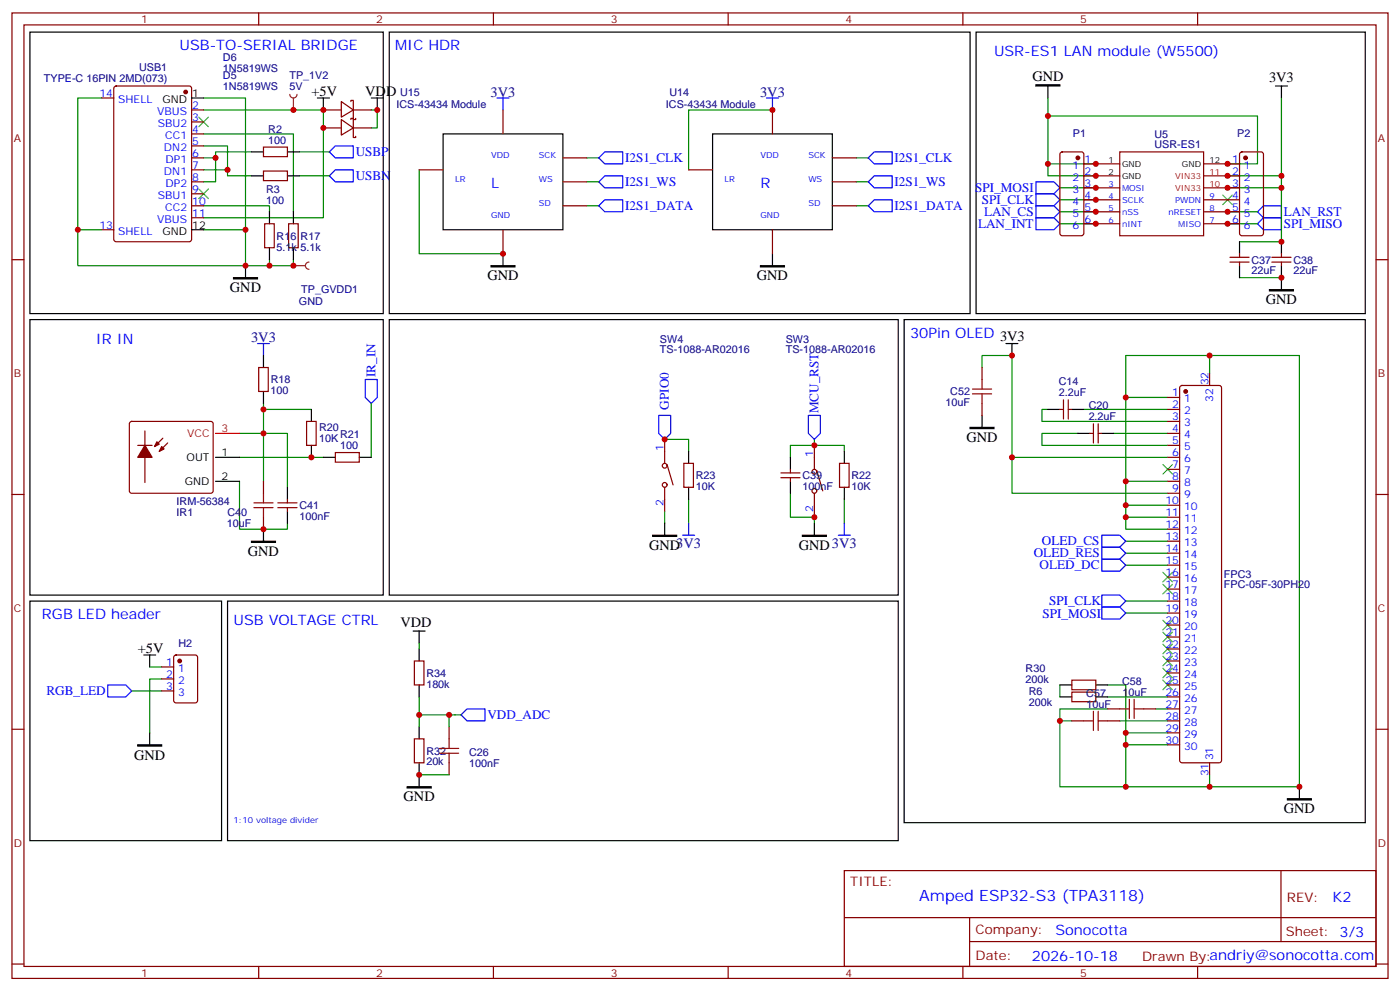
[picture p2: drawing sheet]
<svg xmlns="http://www.w3.org/2000/svg" width="412mm" height="292mm" viewBox="0 0 412 292" stroke-linecap="round" stroke-linejoin="round" font-family="sans-serif">
<g fill="none" stroke="#870000" stroke-width=".35">
<path d="M3.5 3.8h405.4v284.3h-405.4zM7.1 7.3h398.2v277.3h-398.2zM76.2 3.8v3.5M145.3 3.8v3.5M214.5 3.8v3.5M283.6 3.8v3.5M352.8 3.8v3.5M3.5 76.5h3.6M78 65.9h2.8v7.1h-2.8zM85 65.9h2.8v7.1h-2.8zM405.3 76.5h3.6M3.5 145.6h3.6"/>
<path d="M405.3 145.6h3.6M3.5 214.8h3.6M405.3 214.8h3.6M248.7 256.4h156.6v28.2h-156.6zM377.3 256.4v20.9M248.7 270.2h156.5M285.6 277.3h119.6M285.6 270.2v14.2M3.5 283.9h3.6M76.2 284.6v3.5M145.3 284.6v3.5M214.5 284.6v3.5"/>
<path d="M283.6 284.6v3.5M352.8 284.6v3.5M405.3 283.9h3.6"/>
</g>
<g fill="none" stroke="#008700" stroke-width=".35">
<path d="M30 28.9h-7.1v38.8h7.1M60 28.9h12.3v38.8M60 32.4h35.2v31.7h-35.2M60 39.4h26.4v23M109.4 32.4h1.7v5.3h-1.7M227.5 32.4h-24.7v17.6M308.7 28.9v19.4h14.1M308.7 34.1h61.7v14.2h-8.8M377.5 28.9v22.9h-15.9M60 43h7v8.8h7.1M60 46.5h3.5M60 50h7"/>
<path d="M74.1 44.7h-10.6v8.9h-3.5M88.2 44.7h8.8M88.2 51.8h8.8M123.5 50v24.7h24.7M172.9 46.5h3.5M172.9 53.6h3.5M252.2 46.5h3.6M252.2 53.6h3.6M308.7 48.3v3.5h14.1M312.2 55.3h10.6M312.2 58.8h10.6M377.5 51.8v3.5h-15.9"/>
<path d="M377.5 55.3v15.9h-12.4M22.9 67.7v10.5h49.4v-10.5h-12.3M60 60.6h19.4v1.8M79.4 76.5v1.7h-7.1M86.4 76.5v1.7h-7M172.9 60.6h3.5M252.2 60.6h3.6M312.2 62.4h10.6M312.2 65.9h10.6M361.6 62.4h8.8M361.6 65.9h8.8M365.1 81.8h12.4"/>
<path d="M77.6 118.8v22.9M109.4 118.8v15.9M289.3 108.2v-3.5h8.8v30h45.9M331.6 117.1v24.6h12.4M356.3 104.7h26.5v127h-26.5v-3.5M356.3 110v-5.3h-24.7v12.4h12.4M70.6 127.6h14.1v15.9M70.6 134.7h24.6M77.6 120.6h14.1M195.8 129.4h7v3.5M239.9 131.2h-7.1v3.5M239.9 131.2h8.8v1.7"/>
<path d="M239.9 129.4v1.8M298.1 134.7v10.6h45.9M308.7 120.6h-1.8v3.5h37.1M317.5 127.6h-10.6v3.6h37.1M319.3 120.6h24.7M328.1 127.6h15.9M70.6 141.7v14.2h14.1v-1.8M195.8 150.6v3.5M202.8 147v7.1M232.8 145.3v7h7.1v1.8M248.7 147v7.1M331.6 141.7v7.1h12.4"/>
<path d="M331.6 148.8v3.5h12.4M331.6 152.3v3.6h12.4M331.6 159.4h12.4M331.6 162.9h12.4M331.6 166.4h12.4M331.6 177h12.4M44.1 196.4h3.5M47.6 200h-3.5v15.8M331.6 180.6h12.4M38.8 203.5h8.8M312.2 201.7v3.5M315.7 212.3h-3.5v19.4h19.4"/>
<path d="M326.3 208.8h-14.1v3.5M326.3 201.7h5.3v14.1M326.3 205.2h17.7M329.8 212.3h14.2M340.4 208.8h3.6M344 219.4h-12.4v12.3h24.7M344 215.8h-12.4v3.6"/>
</g>
<path d="M305.2 25h7v.3h-7zM144.6 78.2h7.1v.4h-7.1zM224 78.2h7.1v.4h-7.1zM68.8 81.8h7v.3h-7zM373.9 85.3h7.1v.4h-7.1zM285.8 125.9h7v.3h-7zM74.1 159.4h7v.3h-7zM192.3 157.6h7v.4h-7zM236.4 157.6h7v.4h-7zM40.6 219.4h7v.3h-7zM379.2 235.2h7.1v.4h-7.1z" fill="#000" stroke="#000" stroke-width=".35"/>
<g fill="none" stroke="#000" stroke-width=".35">
<path d="M8.8 9.5h104.1v82.9h-104.1zM114.7 9.5h171.1v82.9h-171.1zM287.5 9.5h114.7v82.9h-114.7zM93.5 28.9h3.5M95.2 28.9v3.5M109.4 28.9h3.5M111.1 28.9v3.5M308.7 25.3v3.6M375.7 25.3h3.5M377.5 25.3v3.6M72.3 78.2v3.6M79.4 62.4v3.5"/>
<path d="M79.4 73v3.5M86.4 62.4v3.5M86.4 73v3.5M148.2 74.7v3.5M227.5 74.7v3.5M8.8 94.1h104.1v81.2h-104.1zM114.7 94.1h149.9v81.2h-149.9zM266.3 94.1h135.9v148.2h-135.9zM377.5 81.8v3.5M296.3 101.2h3.6M298.1 101.2v3.5M289.3 122.3v3.6"/>
<path d="M77.6 155.9v3.5M195.8 154.1v3.5M239.9 154.1v3.5M8.8 177h56.5v70.6h-56.5zM42.3 192.9h3.6M44.1 192.9v3.5M44.1 215.8v3.6M382.8 231.7v3.5"/>
</g>
<g fill="none" stroke="#00f" stroke-width=".35">
<path d="M146.4 28.9h3.5M148.2 28.9v3.5M225.8 28.9h3.5M227.5 28.9v3.5M97 44.7l1.8-1.7h5.3v3.5h-5.3zM97 51.8l1.8-1.8h5.3v3.6h-5.3zM176.4 46.5l1.8-1.8h5.2v3.6h-5.2zM176.4 53.6l1.8-1.8h5.2v3.5h-5.2zM255.8 46.5l1.7-1.8h5.3v3.6h-5.3zM255.8 53.6l1.7-1.8h5.3v3.5h-5.3zM305.2 53.6h5.2l1.8 1.7-1.8 1.8h-5.2zM305.2 57.1h5.2l1.8 1.7-1.8 1.8h-5.2z"/>
<path d="M176.4 60.6l1.8-1.8h5.2v3.6h-5.2zM255.8 60.6l1.7-1.8h5.3v3.6h-5.3zM305.2 60.6h5.2l1.8 1.8-1.8 1.7h-5.2zM305.2 64.1h5.2l1.8 1.8-1.8 1.8h-5.2zM370.4 65.9l1.8-1.8h5.3v3.6h-5.3zM370.4 62.4l1.8-1.8h5.3v3.5h-5.3zM75.8 101.2h3.6M77.6 101.2v3.5M107.6 111.8h3.5v5.3l-1.7 1.7-1.8-1.7zM194 122.3h3.6v5.3l-1.8 1.8-1.8-1.8zM238.1 122.3h3.6v5.3l-1.8 1.8-1.8-1.8zM201.1 157.6h3.5"/>
<path d="M202.8 154.1v3.5M246.9 157.6h3.6M248.7 154.1v3.5M324.6 157.6h5.2l1.8 1.8-1.8 1.7h-5.2zM324.6 161.1h5.2l1.8 1.8-1.8 1.8h-5.2zM324.6 164.7h5.2l1.8 1.7-1.8 1.8h-5.2zM324.6 175.3h5.2l1.8 1.7-1.8 1.8h-5.2zM324.6 178.8h5.2l1.8 1.8-1.8 1.7h-5.2zM31.7 201.7h5.3l1.8 1.8-1.8 1.7h-5.3z"/>
</g>
<g fill="none" stroke="#3c3" stroke-width=".35">
<path d="M58.6 34.5l2.8 2.8M61.4 34.5l-2.8 2.8M58.6 55.7l2.8 2.8M61.4 55.7l-2.8 2.8M360.2 57.4l2.8 2.9M363 57.4l-2.8 2.9M342.5 136.8l2.9 2.8M345.4 136.8l-2.9 2.8M342.5 168.6l2.9 2.8M342.5 172.1l2.9 2.8M345.4 168.6l-2.9 2.8M345.4 172.1l-2.9 2.8"/>
<path d="M342.5 182.7l2.9 2.8M342.5 186.2l2.9 2.8M342.5 196.8l2.9 2.8M342.5 193.3l2.9 2.8M342.5 189.7l2.9 2.8M345.4 182.7l-2.9 2.8M345.4 186.2l-2.9 2.8M345.4 196.8l-2.9 2.8M345.4 193.3l-2.9 2.8M345.4 189.7l-2.9 2.8M342.5 200.3l2.9 2.8M345.4 200.3l-2.9 2.8"/>
</g>
<path d="M38.3 124.3l.5-.2h23.3l.5 .2 .2 .5v19.8l-.2 .5-.5 .2h-23.3l-.5-.3-.2-.4v-19.8z" fill="#fff" stroke="#870000" stroke-width=".35"/>
<g fill="none" stroke="#000" stroke-width=".35">
<path d="M56.4 28.9h3.6M56.4 67.7h3.6M365.1 71.2v3.5M365.1 78.2v3.6M377.5 71.2v3.5M377.5 78.2v3.6M77.6 104.7v3.5M77.6 115.3v3.5M63.5 134.7h7.1M91.7 120.6v3.5M91.7 131.2v3.5M95.2 134.7h3.6"/>
<path d="M105.8 134.7h3.6M63.5 141.7h7.1M84.7 143.5v3.5M84.7 150.6v3.5"/>
</g>
<path d="M63.5 127.6h7.1" fill="none" stroke="#f00" stroke-width=".35"/>
<g fill="#870000" stroke="#870000" stroke-width=".35">
<path d="M42.7 131.2l2.1 3.5h-4.2z"/>
<path d="M47.6 131.5l.7 .7-1.4 .7z"/>
<path d="M46.2 130.1l.7 .7-1.4 .7z"/>
<circle cx="54.7" cy="27.1" r=".53"/>
</g>
<g fill="none" stroke="#870000" stroke-width=".35">
<path d="M30 28.9h3.5M33.7 25.5l.5-.2h21.5l.7 .5v44.7l-.4 .6-21.8 .1-.6-.5-.1-44.7zM56.4 32.4h3.6M56.4 35.9h3.6M56.4 39.4h3.6M56.4 43h3.6M56.4 46.5h3.6M56.4 50h3.6M56.4 53.6h3.6M56.4 57.1h3.6M322.8 48.3h7M322.8 51.8h7"/>
<path d="M322.8 55.3h7M322.8 58.8h7M329.8 44.7h24.7v24.7h-24.7zM354.5 48.3h7.1M354.5 51.8h7.1M354.5 55.3h7.1M354.5 58.8h7.1M30 67.7h3.5M56.4 60.6h3.6M56.4 64.1h3.6M322.8 62.4h7M322.8 65.9h7"/>
<path d="M354.5 62.4h7.1M354.5 65.9h7.1M362.3 77.2h5.6M362.3 75.8h5.6M365.1 74.7v1.1M365.1 77.2v1M374.6 77.2h5.7M374.6 75.8h5.7M377.5 74.7v1.1M377.5 77.2v1M76.2 108.2h2.8v7.1h-2.8zM40.6 131.2h4.2"/>
<path d="M42.7 126.9v15.2M48 129l-2.5 2.5M49.4 130.5l-2.5 2.4M90.3 124.1h2.8v7.1h-2.8zM98.8 133.3h7v2.8h-7zM77.6 141.7v3.6M77.6 152.3v3.6M81.8 148.1h5.7M81.8 149.5h5.7M84.7 147v1.1M84.7 149.5v1.1"/>
</g>
<path d="M74.8 149.5h5.6M74.8 148.1h5.6M77.6 145.3v2.8M77.6 149.5v2.8" fill="none" stroke="#a10000" stroke-width=".35"/>
<path d="M86.4 78.2h3.6M91 77.2a1.06 1.06 0 0 0-1 1 1.06 1.06 0 0 0 1 1.1" fill="none" stroke="#8c2424" stroke-width=".35"/>
<circle cx="86.4" cy="78.2" r=".18" fill="#8c2424"/>
<path d="M47.6 196.4h3.6M47.6 200h3.6M51.4 193.1l.5-.2h5.6l.7 .4v13l-.5 .7h-5.8l-.7-.5v-12.9zM47.6 203.5h3.6" fill="none" stroke="#870000" stroke-width=".35"/>
<circle cx="52.9" cy="194.7" r=".53" fill="#870000" stroke="#870000" stroke-width=".35"/>
<path d="M85.4 27.8a1.06 1.06 0 0 0 1 1.1 1.06 1.06 0 0 0 1.1-1.1M86.4 28.9v3.5" fill="none" stroke="#8c2424" stroke-width=".35"/>
<circle cx="86.4" cy="32.4" r=".18" fill="#8c2424"/>
<g fill="none" stroke="#870000" stroke-width=".35">
<path d="M95.2 32.4h5.3M95.2 37.7h5.3M100.5 29.9l3.6 2.5-3.6 2.1zM100.5 35.2l3.6 2.5-3.6 2.1zM103.4 29.9v-.3h.7v2.8M103.4 35.2v-.3h.7v2.8M104.1 32.4v2.8h.7v-.3M104.1 37.7v2.8h.7v-.4M104.1 32.4h5.3M104.1 37.7h5.3M148.2 32.4v7M227.5 32.4v7"/>
<path d="M77.6 43.3h7.1v2.8h-7.1zM77.6 50.4h7.1v2.8h-7.1zM123.5 50h7M165.8 46.5h7.1M165.8 53.6h7.1M202.8 50h7.1M245.2 46.5h7M245.2 53.6h7M312.4 44.9l.5-.2h5.7l.6 .5 .1 23.5-.5 .7h-5.9l-.6-.4-.1-23.6zM319.3 48.3h3.5M319.3 51.8h3.5M319.3 55.3h3.5"/>
<path d="M319.3 58.8h3.5M361.6 48.3h3.5M361.6 51.8h3.5M361.6 55.3h3.5M361.6 58.8h3.5M365.4 44.9l.4-.2h5.7l.6 .5 .1 23.5-.5 .7h-5.9l-.6-.4-.1-23.6zM148.2 67.7v7M165.8 60.6h7.1M227.5 67.7v7M245.2 60.6h7M319.3 62.4h3.5M319.3 65.9h3.5"/>
<path d="M361.6 62.4h3.5M361.6 65.9h3.5M289.3 108.2v3.6M289.3 118.8v3.5M313.3 117.8v5.6M314.7 117.8v5.6M344 117.1h3.5M347.7 113.7l.5-.2h10.9l.5 .2 .2 .5v109.7l-.2 .5-.5 .2h-10.9l-.5-.2-.2-.5v-109.7zM356.3 110v3.5M195.8 129.4v7.1M196.5 136.8l1.8 6M201.4 136.5h2.9v7h-2.9z"/>
<path d="M230 139.3h5.7M232.8 138.2v1.1M239.9 131.2v7M240.6 138.6l1.8 6M247.3 136.5h2.8v7h-2.8zM312.2 120.6h1.1M314.7 120.6h1M321 127.6h1.1M322.1 124.8v5.7M323.5 127.6h1.1M323.5 124.8v5.7M344 120.6h3.5"/>
<path d="M344 124.1h3.5M344 127.6h3.5M344 131.2h3.5M344 134.7h3.5M344 138.2h3.5M195.8 143.5v7.1M230 140.7h5.7M232.8 140.7v1M239.9 145.3v7M344 141.7h3.5M344 145.3h3.5M344 148.8h3.5"/>
<path d="M344 152.3h3.5M344 155.9h3.5M344 159.4h3.5M344 162.9h3.5M344 166.4h3.5M344 170h3.5M344 173.5h3.5M344 177h3.5M122.1 194.7h2.8v7h-2.8zM344 180.6h3.5M344 184.1h3.5M344 187.6h3.5"/>
<path d="M344 191.1h3.5M344 194.7h3.5M344 198.2h3.5M122.1 217.6h2.8v7h-2.8zM132.3 214.1v3.5M315.7 203.8h7.1v2.9h-7.1zM315.7 200.3h7.1v2.8h-7.1zM315.7 212.3h3.6M326.3 208.8h3.5M326.3 212.3h3.5M336.9 208.8h3.5M344 201.7h3.5"/>
<path d="M344 205.2h3.5M344 208.8h3.5M344 212.3h3.5M344 215.8h3.5M344 219.4h3.5M132.3 224.6v3.6M356.3 224.6v3.6"/>
<circle cx="195.8" cy="137.2" r=".71"/>
<circle cx="239.9" cy="138.9" r=".71"/>
<circle cx="195.8" cy="142.8" r=".71"/>
<circle cx="239.9" cy="144.6" r=".71"/>
</g>
<g fill="#870000" stroke="#870000" stroke-width=".35">
<circle cx="349.2" cy="115.3" r=".53"/>
<circle cx="317.5" cy="46.5" r=".53"/>
<circle cx="366.9" cy="46.5" r=".53"/>
</g>
<g fill="none" stroke="#000" stroke-width=".35">
<path d="M130.5 39.4h35.3v28.3h-35.3zM209.9 39.4h35.3v28.3h-35.3zM74.1 44.7h3.5M74.1 51.8h3.5M84.7 44.7h3.5M84.7 51.8h3.5M202.8 132.9v3.6M232.8 134.7v3.5M248.7 132.9v3.6M308.7 120.6h3.5M315.7 120.6h3.6M317.5 127.6h3.5"/>
<path d="M324.6 127.6h3.5M202.8 143.5v3.5M232.8 141.7v3.6M248.7 143.5v3.5M67 177h197.6v70.6h-197.6zM121.7 185.8h3.5M123.5 185.8v3.6M123.5 191.1v3.6M123.5 201.7v3.5M123.5 214.1v3.5M312.2 205.2h3.5M312.2 201.7h3.5"/>
<path d="M322.8 205.2h3.5M322.8 201.7h3.5M123.5 224.6v7.1"/>
</g>
<g fill="none" stroke="#a10000" stroke-width=".35">
<path d="M286.5 116h5.6M286.5 114.6h5.6M289.3 111.8v2.8M289.3 116v2.8M132.3 217.6v2.8M319.3 212.3h2.8M322.1 209.5v5.6M323.5 212.3h2.8M323.5 209.5v5.6M329.8 208.8h2.9M332.7 206v5.6M334.1 208.8h2.8"/>
<path d="M334.1 206v5.6M129.5 221.8h5.6M129.5 220.4h5.6M132.3 221.8v2.8"/>
</g>
<path d="M119.9 231.7h7.1v.4h-7.1z" fill="#000" stroke="#000" stroke-width=".35"/>
<path d="M123.5 189.4v1.7M123.5 205.2v8.9M123.5 210.5h12.3M132.3 210.5v3.6M123.5 228.2h8.8" fill="none" stroke="#008700" stroke-width=".35"/>
<path d="M135.8 210.5l1.8-1.7h5.3v3.5h-5.3z" fill="none" stroke="#00f" stroke-width=".35"/>
<g fill="#c00">
<circle cx="79.4" cy="78.2" r=".88"/>
<circle cx="77.6" cy="155.9" r=".88"/>
<circle cx="77.6" cy="127.6" r=".88"/>
<circle cx="91.7" cy="134.7" r=".88"/>
<circle cx="77.6" cy="120.6" r=".88"/>
<circle cx="22.9" cy="67.7" r=".88"/>
<circle cx="72.3" cy="78.2" r=".88"/>
<circle cx="72.3" cy="67.7" r=".88"/>
<circle cx="63.5" cy="46.5" r=".88"/>
<circle cx="67" cy="50" r=".88"/>
<circle cx="308.7" cy="48.3" r=".88"/>
<circle cx="308.7" cy="34.1" r=".88"/>
<circle cx="377.5" cy="51.8" r=".88"/>
<circle cx="377.5" cy="55.3" r=".88"/>
<circle cx="377.5" cy="71.2" r=".88"/>
<circle cx="377.5" cy="81.8" r=".88"/>
<circle cx="86.4" cy="78.2" r=".88"/>
<circle cx="95.3" cy="32.4" r=".88"/>
<circle cx="86.4" cy="32.4" r=".88"/>
<circle cx="298.1" cy="104.7" r=".88"/>
<circle cx="356.3" cy="104.7" r=".88"/>
<circle cx="382.8" cy="231.7" r=".88"/>
<circle cx="356.3" cy="231.7" r=".88"/>
<circle cx="298.1" cy="134.7" r=".88"/>
<circle cx="331.6" cy="117.1" r=".88"/>
<circle cx="331.6" cy="141.7" r=".88"/>
<circle cx="331.6" cy="148.8" r=".88"/>
<circle cx="331.6" cy="152.3" r=".88"/>
<circle cx="331.6" cy="219.4" r=".88"/>
<circle cx="331.6" cy="231.7" r=".88"/>
<circle cx="312.2" cy="212.3" r=".88"/>
<circle cx="331.6" cy="215.8" r=".88"/>
<circle cx="322.8" cy="48.3" r=".88"/>
<circle cx="322.8" cy="51.8" r=".88"/>
<circle cx="322.8" cy="55.3" r=".88"/>
<circle cx="322.8" cy="58.8" r=".88"/>
<circle cx="322.8" cy="62.4" r=".88"/>
<circle cx="322.8" cy="65.9" r=".88"/>
<circle cx="361.6" cy="48.3" r=".88"/>
<circle cx="361.6" cy="51.8" r=".88"/>
<circle cx="361.6" cy="55.3" r=".88"/>
<circle cx="361.6" cy="62.4" r=".88"/>
<circle cx="361.6" cy="65.9" r=".88"/>
<circle cx="239.9" cy="152.3" r=".88"/>
<circle cx="239.9" cy="131.2" r=".88"/>
<circle cx="195.8" cy="129.4" r=".88"/>
<circle cx="227.5" cy="32.4" r=".88"/>
<circle cx="148.2" cy="74.7" r=".88"/>
<circle cx="95.3" cy="37.7" r=".88"/>
<circle cx="111.1" cy="32.4" r=".88"/>
<circle cx="123.5" cy="228.2" r=".88"/>
<circle cx="123.5" cy="210.5" r=".88"/>
<circle cx="132.3" cy="210.5" r=".88"/>
</g>
<text font-size="4.6" fill="#00f" x="270.8" y="265.4">Amped ESP32-S3 (TPA3118)</text>
<g font-size="4.2" fill="#00f">
<text x="52.9" y="14.7">USB-TO-SERIAL BRIDGE</text>
<text x="116.4" y="14.7">MIC HDR</text>
<text x="292.8" y="16.5">USR-ES1 LAN module (W5500)</text>
<text x="144.6" y="55.3">L</text>
<text x="224" y="55.3">R</text>
<text x="28.2" y="101.2">IR IN</text>
<text x="268.1" y="99.4">30Pin OLED</text>
<text x="12.3" y="182.3">RGB LED header</text>
<text x="68.8" y="184.1">USB VOLTAGE CTRL</text>
<text x="392.5" y="265.7">K2</text>
<text x="310.9" y="275.2">Sonocotta</text>
<text x="304" y="283">2026-10-18</text>
</g>
<g font-size="4.2">
<text x="304.1" y="23.9">GND</text>
<text x="91.7" y="28.2">+5V</text>
<text x="107.6" y="28.2">VDD</text>
<text x="373.8" y="24.2">3V3</text>
<text x="143.6" y="82.6">GND</text>
<text x="223" y="82.6">GND</text>
<text x="67.7" y="86.1">GND</text>
<text x="372.9" y="89.6">GND</text>
<text x="294.6" y="100.5">3V3</text>
<text x="284.7" y="130.2">GND</text>
<text x="191.2" y="161.9">GND3V3</text>
<text x="235.3" y="161.9">GND3V3</text>
<text x="73" y="163.6">GND</text>
<text x="117.9" y="184.5">VDD</text>
<text x="40.6" y="192.2">+5V</text>
<text x="39.5" y="223.8">GND</text>
<text x="118.9" y="236">GND</text>
<text x="378.2" y="239.6">GND</text>
</g>
<g font-size="4.2" fill="#000080">
<text x="144.5" y="28.6">3V3</text>
<text x="223.9" y="28.6">3V3</text>
<text x="74" y="100.8">3V3</text>
</g>
<g font-size="3.9" fill="#00f">
<text x="104.8" y="45.9">USBP</text>
<text x="184.1" y="47.7">I2S1_CLK</text>
<text x="263.5" y="47.8">I2S1_CLK</text>
<text x="104.8" y="52.9">USBN</text>
<text x="184.1" y="54.8">I2S1_WS</text>
<text x="263.5" y="54.8">I2S1_WS</text>
<text x="287.3" y="56.6">SPI_MOSI</text>
<text x="184.1" y="61.9">I2S1_DATA</text>
<text x="263.5" y="61.8">I2S1_DATA</text>
<text x="289.2" y="60.1">SPI_CLK</text>
<text x="289.9" y="63.6">LAN_CS</text>
<text x="378.2" y="63.6">LAN_RST</text>
<text x="288.1" y="67.2">LAN_INT</text>
<text x="378.2" y="67.1">SPI_MISO</text>
<text x="110.6" y="111.1" transform="rotate(-90 110.6 111.1)">IR_IN</text>
<text x="197" y="120.6" transform="rotate(-90 197 120.6)">GPIO0</text>
<text x="241.1" y="121.8" transform="rotate(-90 241.1 121.8)">MCU_RST</text>
<text x="306.9" y="160.6">OLED_CS</text>
<text x="304.5" y="164.2">OLED_RES</text>
<text x="306.2" y="167.7">OLED_DC</text>
<text x="309" y="178.3">SPI_CLK</text>
<text x="307.1" y="181.9">SPI_MOSI</text>
<text x="13.7" y="204.8">RGB_LED</text>
<text x="143.6" y="211.8">VDD_ADC</text>
</g>
<g font-size="3.9" fill="#800">
<text x="250.5" y="261">TITLE:</text>
<text x="379.1" y="265.7">REV:</text>
<text x="287.4" y="275.2">Company:</text>
<text x="378.7" y="275.8">Sheet: 3/3</text>
<text x="287.4" y="282.9">Date:</text>
<text x="336.4" y="282.9">Drawn By:andriy@sonocotta.com</text>
</g>
<g font-size="3.2" fill="#800">
<text x="41.6" y="6.8">1</text>
<text x="110.8" y="6.8">2</text>
<text x="179.9" y="6.8">3</text>
<text x="249.1" y="6.8">4</text>
<text x="318.2" y="6.8">5</text>
<text x="4.1" y="41.9">A</text>
<text x="405.9" y="41.9">A</text>
<text x="4.1" y="111.1">B</text>
<text x="405.9" y="111.1">B</text>
<text x="4.1" y="180.2">C</text>
<text x="405.9" y="180.2">C</text>
<text x="4.1" y="249.3">D</text>
<text x="405.9" y="249.3">D</text>
<text x="41.6" y="287.6">1</text>
<text x="110.8" y="287.6">2</text>
<text x="179.9" y="287.6">3</text>
<text x="249.1" y="287.6">4</text>
<text x="318.2" y="287.6">5</text>
</g>
<g font-size="3.2" fill="#000080">
<text x="41" y="20.9">USB1</text>
<text x="65.7" y="21.2">1N5819WS</text>
<text x="65.7" y="18.1">D6</text>
<text x="65.7" y="23.3">D5</text>
<text x="85.3" y="23.2">TP_1V2</text>
<text x="12.9" y="24.1">TYPE-C 16PIN 2MD(073)</text>
<text x="65.7" y="26.5">1N5819WS</text>
<text x="85.3" y="26.4">5V</text>
<text x="117.8" y="28.2">U15</text>
<text x="197.2" y="28.2">U14</text>
<text x="116.8" y="31.8">ICS-43434 Module</text>
<text x="196.2" y="31.8">ICS-43434 Module</text>
<text x="79" y="39">R2</text>
<text x="316" y="40.3">P1</text>
<text x="340.1" y="40.7">U5</text>
<text x="364.5" y="40.3">P2</text>
<text x="79" y="42.3">100</text>
<text x="340.1" y="43.7">USR-ES1</text>
<text x="78.4" y="60">100</text>
<text x="78.4" y="56.8">R3</text>
<text x="81.5" y="70.6">R16</text>
<text x="88.5" y="70.6">R17</text>
<text x="81.5" y="73.8">5.1k 5.1k</text>
<text x="368.7" y="77.6">C37</text>
<text x="381" y="77.6">C38</text>
<text x="368.7" y="80.8">22uF</text>
<text x="381" y="80.8">22uF</text>
<text x="88.1" y="89.9">GND</text>
<text x="88.8" y="86.4">TP_GVDD1</text>
<text x="194.4" y="101">SW4</text>
<text x="231.5" y="101">SW3</text>
<text x="194.4" y="104.1">TS-1088-AR02016</text>
<text x="231.5" y="104.1">TS-1088-AR02016</text>
<text x="79.7" y="112.8">R18</text>
<text x="311.9" y="113.5">C14</text>
<text x="79.7" y="116">100</text>
<text x="278.5" y="119.6">10uF</text>
<text x="279.9" y="116.4">C52</text>
<text x="311.9" y="116.7">2.2uF</text>
<text x="320.7" y="123.8">2.2uF</text>
<text x="320.7" y="120.6">C20</text>
<text x="94" y="130.2">10K</text>
<text x="94" y="127">R20</text>
<text x="100.2" y="129">R21</text>
<text x="100.2" y="132.2">100</text>
<text x="205" y="141.1">R23</text>
<text x="236.4" y="141.1">C39</text>
<text x="250.8" y="141.1">R22</text>
<text x="52" y="148.8">IRM-56384</text>
<text x="88.2" y="149.9">C41</text>
<text x="205" y="144.2">10K</text>
<text x="236.4" y="144.2">100nF</text>
<text x="250.8" y="144.2">10K</text>
<text x="52" y="152">IR1</text>
<text x="66.8" y="155.3">10uF</text>
<text x="67" y="152">C40</text>
<text x="88.2" y="153.2">100nF</text>
<text x="360.5" y="173.2">FPC-05F-30PH20</text>
<text x="360.5" y="170.3">FPC3</text>
<text x="52.6" y="190.5">H2</text>
<text x="302.1" y="197.9">R30</text>
<text x="125.6" y="202.5">180k</text>
<text x="125.6" y="199.3">R34</text>
<text x="302.1" y="201.1">200k</text>
<text x="330.6" y="201.7">C58</text>
<text x="303.1" y="207.9">200k</text>
<text x="303.1" y="204.7">R6</text>
<text x="320" y="205.2">C57</text>
<text x="320" y="208.4">10uF</text>
<text x="330.6" y="204.9">10uF</text>
<text x="125.6" y="225.4">20k</text>
<text x="125.6" y="222.2">R32</text>
<text x="138.2" y="225.8">100nF</text>
<text x="138.2" y="222.6">C26</text>
</g>
<g font-size="3.2" fill="#00f">
<text x="29.3" y="28.5">14</text>
<text x="34.8" y="30.3">SHELL</text>
<text x="46.3" y="33.8">VBUS</text>
<text x="56.6" y="32">2</text>
<text x="56.6" y="35.6">3</text>
<text x="46.5" y="37.3">SBU2</text>
<text x="48.7" y="40.9">CC1</text>
<text x="56.6" y="39.1">4</text>
<text x="48.3" y="44.4">DN2</text>
<text x="48.8" y="47.9">DP1</text>
<text x="56.6" y="42.6">5</text>
<text x="56.6" y="46.1">6</text>
<text x="319.4" y="47.9">1</text>
<text x="362.9" y="47.9">1</text>
<text x="48.3" y="51.4">DN1</text>
<text x="56.6" y="49.7">7</text>
<text x="56.6" y="53.2">8</text>
<text x="315.9" y="49.7">1</text>
<text x="315.9" y="53.2">2</text>
<text x="319.4" y="51.4">2</text>
<text x="362.9" y="51.4">2</text>
<text x="366.4" y="49.7">1</text>
<text x="366.4" y="53.2">2</text>
<text x="46.5" y="58.5">SBU1</text>
<text x="48.8" y="55">DP2</text>
<text x="56.6" y="56.7">9</text>
<text x="315.9" y="56.7">3</text>
<text x="319.4" y="55">3</text>
<text x="319.4" y="58.5">4</text>
<text x="362.9" y="55">3</text>
<text x="362.9" y="58.5">4</text>
<text x="366.4" y="56.7">3</text>
<text x="46.3" y="65.5">VBUS</text>
<text x="48.7" y="62">CC2</text>
<text x="56.6" y="60.3">10</text>
<text x="56.6" y="63.8">11</text>
<text x="315.9" y="60.3">4</text>
<text x="315.9" y="63.8">5</text>
<text x="319.4" y="62">5</text>
<text x="319.4" y="65.5">6</text>
<text x="362.9" y="62">5</text>
<text x="362.9" y="65.5">6</text>
<text x="366.4" y="60.3">4</text>
<text x="366.4" y="63.8">5</text>
<text x="29.3" y="67.3">13</text>
<text x="34.8" y="69.1">SHELL</text>
<text x="315.9" y="67.3">6</text>
<text x="366.4" y="67.3">6</text>
<text x="356" y="113.5" transform="rotate(-90 356 113.5)">32</text>
<text x="345.3" y="116.7">1</text>
<text x="348.8" y="118.5">1</text>
<text x="357.4" y="118.3" transform="rotate(-90 357.4 118.3)">32</text>
<text x="345.3" y="120.2">2</text>
<text x="345.3" y="123.8">3</text>
<text x="348.8" y="122">2</text>
<text x="348.8" y="125.5">3</text>
<text x="345.3" y="127.3">4</text>
<text x="345.3" y="130.8">5</text>
<text x="348.8" y="129">4</text>
<text x="195.4" y="132.9" transform="rotate(-90 195.4 132.9)">1</text>
<text x="239.5" y="134.7" transform="rotate(-90 239.5 134.7)">1</text>
<text x="345.3" y="134.3">6</text>
<text x="345.3" y="137.9">7</text>
<text x="348.8" y="132.6">5</text>
<text x="348.8" y="136.1">6</text>
<text x="345.3" y="141.4">8</text>
<text x="348.8" y="139.6">7</text>
<text x="348.8" y="143.2">8</text>
<text x="195.4" y="149.1" transform="rotate(-90 195.4 149.1)">2</text>
<text x="343.3" y="148.4">10</text>
<text x="345.3" y="144.9">9</text>
<text x="348.8" y="146.7">9</text>
<text x="239.5" y="150.8" transform="rotate(-90 239.5 150.8)">2</text>
<text x="343.3" y="152">11</text>
<text x="343.3" y="155.5">12</text>
<text x="348.8" y="150.2">10</text>
<text x="348.8" y="153.7">11</text>
<text x="343.3" y="159">13</text>
<text x="348.8" y="157.3">12</text>
<text x="348.8" y="160.8">13</text>
<text x="343.3" y="162.6">14</text>
<text x="343.3" y="166.1">15</text>
<text x="348.8" y="164.3">14</text>
<text x="348.8" y="167.9">15</text>
<text x="343.3" y="169.6">16</text>
<text x="343.3" y="173.1">17</text>
<text x="348.8" y="171.4">16</text>
<text x="343.3" y="176.7">18</text>
<text x="348.8" y="174.9">17</text>
<text x="348.8" y="178.4">18</text>
<text x="343.3" y="180.2">19</text>
<text x="343.3" y="183.7">20</text>
<text x="348.8" y="182">19</text>
<text x="348.8" y="185.5">20</text>
<text x="343.3" y="187.3">21</text>
<text x="343.3" y="190.8">22</text>
<text x="348.8" y="189">21</text>
<text x="49" y="196.1">1</text>
<text x="52.5" y="197.8">1</text>
<text x="343.3" y="194.3">23</text>
<text x="343.3" y="197.8">24</text>
<text x="348.8" y="192.5">22</text>
<text x="348.8" y="196.1">23</text>
<text x="49" y="199.6">2</text>
<text x="49" y="203.1">3</text>
<text x="52.5" y="201.4">2</text>
<text x="343.3" y="201.4">25</text>
<text x="348.8" y="199.6">24</text>
<text x="348.8" y="203.1">25</text>
<text x="52.5" y="204.9">3</text>
<text x="343.3" y="204.9">26</text>
<text x="343.3" y="208.4">27</text>
<text x="348.8" y="206.7">26</text>
<text x="343.3" y="211.9">28</text>
<text x="343.3" y="215.5">29</text>
<text x="348.8" y="210.2">27</text>
<text x="348.8" y="213.7">28</text>
<text x="343.3" y="219">30</text>
<text x="348.8" y="217.2">29</text>
<text x="348.8" y="220.8">30</text>
<text x="357.4" y="223.9" transform="rotate(-90 357.4 223.9)">31</text>
<text x="356" y="228.7" transform="rotate(-90 356 228.7)">31</text>
</g>
<g font-size="3.2">
<text x="56.6" y="28.5">1</text>
<text x="47.9" y="30.3">GND</text>
<text x="47.9" y="69.1">GND</text>
<text x="56.6" y="67.3">12</text>
<text x="55" y="135.7">OUT</text>
<text x="65.3" y="134.3">1</text>
<text x="54.5" y="142.8">GND</text>
<text x="65.3" y="141.4">2</text>
</g>
<g font-size="3.2" fill="#f00">
<text x="55.1" y="128.7">VCC</text>
<text x="65.3" y="127.3">3</text>
</g>
<g font-size="2.5" fill="#00f">
<text x="144.6" y="46.5">VDD</text>
<text x="158.7" y="46.5">SCK</text>
<text x="224" y="46.5">VDD</text>
<text x="238.1" y="46.5">SCK</text>
<text x="134.1" y="53.6">LR</text>
<text x="158.7" y="53.6">WS</text>
<text x="213.4" y="53.6">LR</text>
<text x="238.1" y="53.6">WS</text>
<text x="326.5" y="55">3</text>
<text x="326.5" y="58.5">4</text>
<text x="330.6" y="56.4">MOSI</text>
<text x="330.6" y="59.9">SCLK</text>
<text x="346.2" y="59.9">PWDN</text>
<text x="356.3" y="58.5">9</text>
<text x="144.6" y="64.1">GND</text>
<text x="158.7" y="60.6">SD</text>
<text x="224" y="64.1">GND</text>
<text x="238.1" y="60.6">SD</text>
<text x="326.5" y="62">5</text>
<text x="326.5" y="65.5">6</text>
<text x="330.6" y="63.4">nSS</text>
<text x="344.2" y="63.4">nRESET</text>
<text x="356.3" y="65.5">7</text>
<text x="356.3" y="62">8</text>
<text x="330.6" y="67">nINT</text>
<text x="347.1" y="67">MISO</text>
<text x="68.8" y="242.3">1:10 voltage divider</text>
</g>
<g font-size="2.5">
<text x="326.5" y="47.9">1</text>
<text x="356.3" y="47.9">12</text>
<text x="326.5" y="51.4">2</text>
<text x="330.6" y="49.3">GND</text>
<text x="330.6" y="52.8">GND</text>
<text x="348.2" y="49.3">GND</text>
</g>
<g font-size="2.5" fill="#f00">
<text x="346.1" y="52.8">VIN33</text>
<text x="356.3" y="51.4">11</text>
<text x="346.1" y="56.4">VIN33</text>
<text x="356.3" y="55">10</text>
</g>
</svg>
